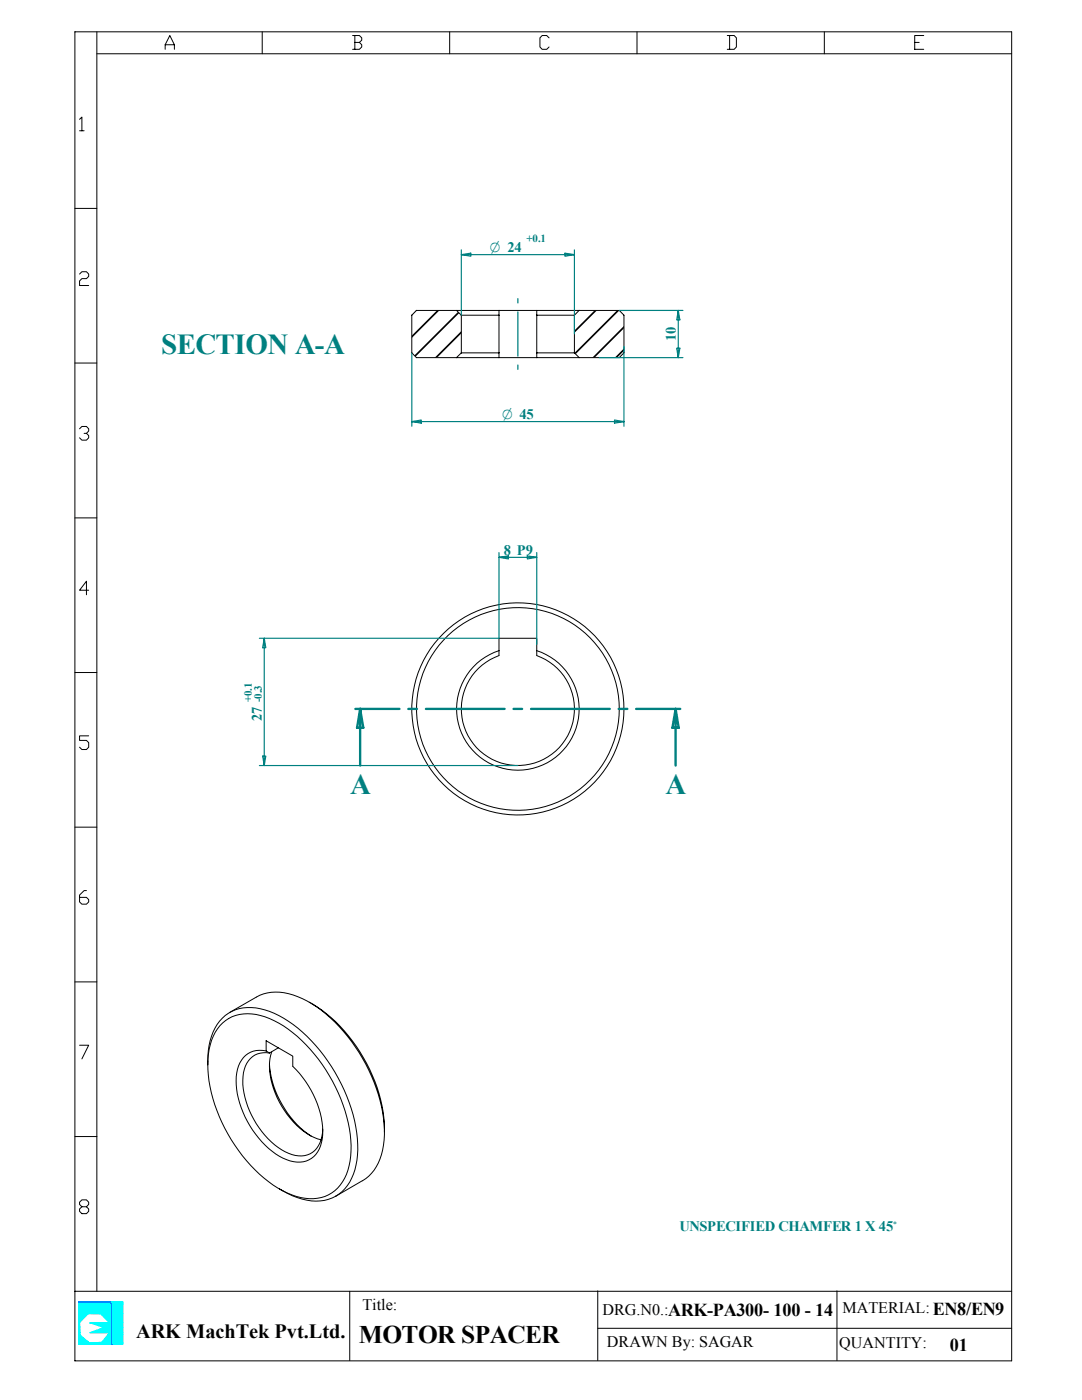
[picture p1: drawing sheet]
<svg xmlns="http://www.w3.org/2000/svg" width="216mm" height="279mm" viewBox="0 0 216 279" stroke-linecap="round" stroke-linejoin="round" font-family="sans-serif">
<g fill="none" stroke="#000" stroke-width=".2">
<path d="M14.9 6.4h187v265.2h-187zM19.3 10.7h182.6M19.3 6.4v251.3M33 9.8v-.9l.9-1.8 .9 1.8v.9M33 8.9h1.8M52.3 6.4v4.3M70.4 7.1h1.3l.5 .5v.4l-.5 .5M70.8 8.5h.9l.5 .4v.5l-.5 .4h-1.3M70.8 7.1v2.7M89.7 6.4v4.3M109.6 7.6l-.5-.5h-.9l-.5 .5v1.8l.5 .4h.9l.5-.4M127.1 6.4v4.3"/>
<path d="M145.1 7.1h1.4l.4 .5v1.8l-.4 .4h-1.4M145.6 7.1v2.7M164.5 6.4v4.3M182.5 8.5h.9M184.3 7.1h-1.8v2.7h1.8M15.9 23.8l.4-.4v2.7M15.9 26.1h.9M14.9 41.6h4.4M15.9 54.7l.4-.5h1l.4 .5v.5l-.4 .4h-1l-.4 .5v.9h1.8M14.9 72.5h4.4M15.9 85.6l.4-.5h1l.4 .5v.4l-.4 .5h-.5M17.3 86.5l.4 .4v.5l-.4 .4h-1l-.4-.4"/>
<path d="M14.9 103.4h4.4M17.7 117.8h-1.8l1.4-1.8v2.7M14.9 134.2h4.4M17.7 146.9h-1.8v.9h1.4l.4 .4v.9l-.4 .5h-1l-.4-.5M14.9 165.1h4.4M17.3 177.7h-.5l-.9 .9v1.4l.4 .4h1l.4-.4v-.5l-.4-.4h-1.4M14.9 196h4.4M15.9 208.6h1.8l-1.4 2.7M14.9 226.8h4.4M14.9 257.7h187M16.3 240.8l-.4-.4v-.5l.4-.4h1l.4 .4v.5l-.4 .4h-1l-.4 .5v.4l.4 .5h1l.4-.5v-.4l-.4-.5M69.8 257.7v13.8"/>
<path d="M119.3 257.6v13.9M167 257.6v13.9M119.3 265.1h82.6"/>
</g>
<path d="M15.7 259.8h6.5zM15.7 259.8l6.7 .1h-6.7zM15.7 259.8h6.5l.2 .1zM15.7 259.9l6.8 .2h-6.8zM15.7 259.9h6.7l.1 .2zM15.7 259.8h6.5M15.7 259.9h6.7M15.7 260h6.8M15.7 260.1h6.8zM15.7 260.1h6.1zM22.5 260.1h-6.8" fill="none" stroke="#00f" stroke-width=".2"/>
<path d="M21.8 260.1l.7 .1z" fill="#00f"/>
<path d="M21.8 260.1l.7 .1z" fill="none" stroke="#00f" stroke-width=".2"/>
<path d="M21.8 260.1h.7v.1z" fill="#00f"/>
<path d="M21.8 260.1h.7v.1z" fill="none" stroke="#00f" stroke-width=".2"/>
<path d="M21.9 260.2l.6 .2h-.4z" fill="#00f"/>
<path d="M21.9 260.2l.6 .2h-.4z" fill="none" stroke="#00f" stroke-width=".2"/>
<path d="M21.9 260.2h.6v.2z" fill="#00f"/>
<path d="M21.9 260.2h.6v.2zM22.1 260.4l.4 7.8h-.4zM22.1 260.4h.4v7.8z" fill="none" stroke="#00f" stroke-width=".2"/>
<path d="M22.3 260.4v7.8" fill="none" stroke="#00f" stroke-width=".44"/>
<path d="M22.1 268.2h.4z" fill="#00f"/>
<path d="M22.1 268.2h.4z" fill="none" stroke="#00f" stroke-width=".2"/>
<g fill="none" stroke="#0ff" stroke-width=".2">
<path d="M22.2 259.8h2.3zM22.2 259.8l2.3 .1zM22.2 259.8h2.3v.1zM22.2 259.8h2.3M22.2 259.9h2.3M22.4 259.9l2.1 .2h-2zM22.4 259.9h2.1v.2zM22.4 260h2.1M15.7 260.1h6.1zM15.7 260.1l6.2 .1h-6.2zM15.7 260.1h6.1l.1 .1zM15.7 260.2l6.4 .2h-6.4z"/>
<path d="M15.7 260.2h6.2l.2 .2zM15.7 260.1h6.1M15.7 260.2h6.2M15.7 260.3h6.4M22.5 260.1h2zM22.5 260.1l2 .1h-2zM22.5 260.1h2v.1zM22.5 260.2l2 .2h-2zM22.5 260.2h2v.2zM22.5 260.1h2M22.5 260.2h2M22.5 260.3h2"/>
</g>
<path d="M15.7 260.4l6.4 1.7h-6.4z" fill="#0ff"/>
<path d="M15.7 260.4l6.4 1.7h-6.4z" fill="none" stroke="#0ff" stroke-width=".2"/>
<path d="M15.7 260.4h6.4v1.7z" fill="#0ff"/>
<path d="M15.7 260.4h6.4v1.7z" fill="none" stroke="#0ff" stroke-width=".2"/>
<path d="M22.5 260.4l2 1.7h-2z" fill="#0ff"/>
<path d="M22.5 260.4l2 1.7h-2z" fill="none" stroke="#0ff" stroke-width=".2"/>
<path d="M22.5 260.4h2v1.7z" fill="#0ff"/>
<path d="M22.5 260.4h2v1.7z" fill="none" stroke="#0ff" stroke-width=".2"/>
<path d="M15.7 262.1l1.9 .1z" fill="#0ff"/>
<path d="M15.7 262.1l1.9 .1z" fill="none" stroke="#0ff" stroke-width=".2"/>
<path d="M15.7 262.1h1.9z" fill="#0ff"/>
<path d="M15.7 262.1h1.9zM17.6 262.1l4.5 .1zM17.6 262.2h4.5M22.5 262.1l2 .1zM22.5 262.2h2" fill="none" stroke="#0ff" stroke-width=".2"/>
<path d="M15.7 262.2l.2 1.7h-.2z" fill="#0ff"/>
<path d="M15.7 262.2l.2 1.7h-.2z" fill="none" stroke="#0ff" stroke-width=".2"/>
<path d="M15.7 262.2h1.9l-1.7 1.7z" fill="#0ff"/>
<path d="M15.7 262.2h1.9l-1.7 1.7z" fill="none" stroke="#0ff" stroke-width=".2"/>
<path d="M20.1 262.2l2 1.7h-.4z" fill="#0ff"/>
<path d="M20.1 262.2l2 1.7h-.4z" fill="none" stroke="#0ff" stroke-width=".2"/>
<path d="M20.1 262.2h2v1.7z" fill="#0ff"/>
<path d="M20.1 262.2h2v1.7z" fill="none" stroke="#0ff" stroke-width=".2"/>
<path d="M22.5 262.2l2 1.7h-2z" fill="#0ff"/>
<path d="M22.5 262.2l2 1.7h-2z" fill="none" stroke="#0ff" stroke-width=".2"/>
<path d="M22.5 262.2h2v1.7z" fill="#0ff"/>
<path d="M22.5 262.2h2v1.7z" fill="none" stroke="#0ff" stroke-width=".2"/>
<path d="M15.7 263.9l.2 .1z" fill="#0ff"/>
<path d="M15.7 263.9l.2 .1z" fill="none" stroke="#0ff" stroke-width=".2"/>
<path d="M15.7 263.9l.2 .1z" fill="#0ff"/>
<path d="M15.7 263.9l.2 .1z" fill="none" stroke="#0ff" stroke-width=".2"/>
<path d="M21.7 263.9l.4 .1z" fill="#0ff"/>
<path d="M21.7 263.9l.4 .1z" fill="none" stroke="#0ff" stroke-width=".2"/>
<path d="M21.7 263.9l.4 .1z" fill="#0ff"/>
<path d="M17.9 264h3.9zM17.9 264h3.9M21.7 263.9l.4 .1zM22.5 263.9l2 .1zM22.5 264h2" fill="none" stroke="#0ff" stroke-width=".2"/>
<path d="M15.7 264l.2 .9h-.2z" fill="#0ff"/>
<path d="M15.7 264l.2 .9h-.2z" fill="none" stroke="#0ff" stroke-width=".2"/>
<path d="M15.7 264h.2v.9z" fill="#0ff"/>
<path d="M15.7 264h.2v.9z" fill="none" stroke="#0ff" stroke-width=".2"/>
<path d="M17.9 264l4.2 .9h-1.4z" fill="#0ff"/>
<path d="M17.9 264l4.2 .9h-1.4z" fill="none" stroke="#0ff" stroke-width=".2"/>
<path d="M17.9 264h4.2v.9z" fill="#0ff"/>
<path d="M17.9 264h4.2v.9z" fill="none" stroke="#0ff" stroke-width=".2"/>
<path d="M22.5 264l2 .9h-2z" fill="#0ff"/>
<path d="M22.5 264l2 .9h-2z" fill="none" stroke="#0ff" stroke-width=".2"/>
<path d="M22.5 264h2v.9z" fill="#0ff"/>
<path d="M22.5 264h2v.9z" fill="none" stroke="#0ff" stroke-width=".2"/>
<path d="M15.7 264.9l.3 1.1h-.3z" fill="#0ff"/>
<path d="M15.7 264.9l.3 1.1h-.3z" fill="none" stroke="#0ff" stroke-width=".2"/>
<path d="M15.7 264.9h.2l.1 1.1z" fill="#0ff"/>
<path d="M15.7 264.9h.2l.1 1.1z" fill="none" stroke="#0ff" stroke-width=".2"/>
<path d="M17.9 266l2.8-1.1 1.4 1.1z" fill="#0ff"/>
<path d="M17.9 266l2.8-1.1 1.4 1.1z" fill="none" stroke="#0ff" stroke-width=".2"/>
<path d="M20.7 264.9h1.4v1.1z" fill="#0ff"/>
<path d="M20.7 264.9h1.4v1.1z" fill="none" stroke="#0ff" stroke-width=".2"/>
<path d="M22.5 264.9l2 1.1h-2z" fill="#0ff"/>
<path d="M22.5 264.9l2 1.1h-2z" fill="none" stroke="#0ff" stroke-width=".2"/>
<path d="M22.5 264.9h2v1.1z" fill="#0ff"/>
<path d="M17.9 266h4zM17.9 266h4M22.5 264.9h2v1.1z" fill="none" stroke="#0ff" stroke-width=".2"/>
<path d="M15.7 266l.3 .4h-.3z" fill="#0ff"/>
<path d="M15.7 266l.3 .4h-.3z" fill="none" stroke="#0ff" stroke-width=".2"/>
<path d="M15.7 266h.3v.4z" fill="#0ff"/>
<path d="M15.7 266h.3v.4z" fill="none" stroke="#0ff" stroke-width=".2"/>
<path d="M21.9 266l.2 .4h-.6z" fill="#0ff"/>
<path d="M21.9 266l.2 .4h-.6z" fill="none" stroke="#0ff" stroke-width=".2"/>
<path d="M21.9 266h.2v.4z" fill="#0ff"/>
<path d="M21.9 266h.2v.4zM22.5 266l2 .4h-2zM22.5 266h2v.4z" fill="none" stroke="#0ff" stroke-width=".2"/>
<path d="M22.5 266.2h2" fill="none" stroke="#0ff" stroke-width=".44"/>
<path d="M15.7 266.4l1.9 1.5h-1.9z" fill="#0ff"/>
<path d="M15.7 266.4l1.9 1.5h-1.9z" fill="none" stroke="#0ff" stroke-width=".2"/>
<path d="M15.7 266.4h.3l1.6 1.5z" fill="#0ff"/>
<path d="M15.7 266.4h.3l1.6 1.5z" fill="none" stroke="#0ff" stroke-width=".2"/>
<path d="M21.5 266.4l.6 1.5h-1.8z" fill="#0ff"/>
<path d="M21.5 266.4l.6 1.5h-1.8z" fill="none" stroke="#0ff" stroke-width=".2"/>
<path d="M21.5 266.4h.6v1.5z" fill="#0ff"/>
<path d="M21.5 266.4h.6v1.5z" fill="none" stroke="#0ff" stroke-width=".2"/>
<path d="M22.5 266.4l2 1.5h-2z" fill="#0ff"/>
<path d="M22.5 266.4l2 1.5h-2z" fill="none" stroke="#0ff" stroke-width=".2"/>
<path d="M22.5 266.4h2v1.5z" fill="#0ff"/>
<path d="M15.7 267.9l2.1 .2h-2.1zM15.7 267.9h1.9l.2 .2zM15.7 268h6.4M17.8 268.1l2.5-.2 1.8 .2zM22.5 266.4h2v1.5z" fill="none" stroke="#0ff" stroke-width=".2"/>
<path d="M20.3 267.9h1.8v.2z" fill="#0ff"/>
<g fill="none" stroke="#0ff" stroke-width=".2">
<path d="M15.7 268.1l6.4 .1h-6.4zM15.7 268.1h6.4v.1zM15.7 268.2h6.4zM15.7 268.1h6.4M15.7 268.2h6.4M20.3 267.9h1.8v.2zM22.5 267.9l2 .2h-2zM22.5 267.9h2v.2zM22.5 268.1l2 .1h-2zM22.5 268.1h2v.1zM22.5 268.2h2zM22.5 268h2"/>
<path d="M22.5 268.1h2M22.5 268.2h2"/>
</g>
<g fill="none" stroke="#000" stroke-width=".2">
<path d="M82.1 70.4l1 1M83.1 62h40.5l.9 .9v7.5l-1 1h-40.4M83.1 61.9l-.9 1v7.5M91.1 62l1 .9M92 62.9h7.6M92.1 70.4h7.5M92.1 70.4l-1 1M92.1 62.9v7.5M99.6 61.9v9.5M107.1 62.9h7.5M107.1 62v9.4M114.6 70.4l1 1"/>
<path d="M114.6 62.9v7.5h-7.5M115.6 61.9l-1 1M99.6 127.4v3.4a11.3 11.3 0 0 0-5.3 17.4 11.3 11.3 0 0 0 18.1 0 11.3 11.3 0 0 0-5.3-17.4v-.9M99.6 129.9a12.2 12.2 0 0 0-6.2 18.8 12.2 12.2 0 0 0 19.8 0 12.2 12.2 0 0 0-6.1-18.8M99.6 127.4h7.5v2.5M41.5 212.5a12.5 12.5 0 0 1 2.9-9.3 8 8 0 0 1 8.5-1.7 25.1 25.1 0 0 1 12.5 10.3 30.6 30.6 0 0 1 5.9 18.7 10.1 10.1 0 0 1-4.3 8.2M43.9 204.7a8 8 0 0 1 9-1.8 25.6 25.6 0 0 1 12.1 10.6 28.9 28.9 0 0 1 5 17.2 9.2 9.2 0 0 1-4.5 7.8 9.5 9.5 0 0 1-8.2-.4 28.6 28.6 0 0 1-12.4-12.9 25.8 25.8 0 0 1-3.2-15.8l.3-1a9.5 9.5 0 0 1 1.9-3.7zM45.8 202.1l5.4-3.1a9.7 9.7 0 0 1 9.1 .3 29.6 29.6 0 0 1 12.7 13.1 27.7 27.7 0 0 1 3.5 16.2 9.4 9.4 0 0 1-4.2 7M53.1 209.7l.7 .5M53.1 207.7v2a4.7 4.7 0 0 0-5.9 4.4 17.5 17.5 0 0 0 4.4 13 12 12 0 0 0 7.6 4.8 4.7 4.7 0 0 0 5.1-4.6 18.3 18.3 0 0 0-5.9-14.5v-2l-5.3-3.1M53.8 210.2a4.3 4.3 0 0 0-5.2 3.9 16.4 16.4 0 0 0 4.3 12.5 10.4 10.4 0 0 0 7.3 4.1 4.3 4.3 0 0 0 4-3.9l.2-1.4M53.8 212.3a19.5 19.5 0 0 0 8.3 14.4"/>
<path d="M54.2 209.9a13.2 13.2 0 0 0 1.5 10 15.1 15.1 0 0 0 7.7 7.4l.7 .2M55.5 209.1l-1.7 1.1M61.7 200a31.5 31.5 0 0 1 15 25.2v.8M55.8 237.3a13.1 13.1 0 0 0 8.9 2.3l2.3-.9M72.3 235.6l-5.3 3.1"/>
<circle cx="103.3" cy="141.5" r="21.2"/>
<circle cx="103.3" cy="141.5" r="20.2"/>
</g>
<path d="M70.9 141.5h8.8M71.9 141.5v11.3M71.9 141.5l.6 3.7h-1.3zM81.5 141.5h1.7M85 141.5h15.7M102.5 141.5h1.7M106 141.5h15.7M123.4 141.5h1.8M126.9 141.5h8.8M134.8 141.5l.6 3.7h-1.2M134.8 141.5v11.3M134.8 141.5l-.6 3.7" fill="none" stroke="#008080" stroke-width=".47"/>
<path d="M83 61.9l-.9 .9M87.5 61.9l-5.4 5.4M92 61.9l-9.6 9.5M92.1 66.2l-5.2 5.2M92.1 70.7l-.7 .7M118.9 61.9l-4.3 4.3M123.4 61.9l-8.8 8.8M124.6 65.2l-6.2 6.2M124.6 69.7l-1.7 1.7" fill="none" stroke="#000" stroke-width=".34"/>
<g fill="none" stroke="#008080" stroke-width=".23">
<path d="M92.1 50.8l1.8-.3v.6zM92.1 49.9v13M92.1 50.8h22.5M103.3 59.6v.9M112.7 50.5l1.9 .3-1.9 .3zM114.6 49.9v16.8M82.2 70.4v14.7M103.3 62.2v8.9M103.3 72.8v.9M119.6 71.4h16.7M123.6 62h12.7M124.5 69.2v15.9"/>
<path d="M135 69.5h.7l-.4 1.9zM135.3 62l.4 1.8h-.7zM135.3 62v9.4M82.2 84.1l1.9-.3v.7zM82.2 84.1h42.3M122.6 83.8l1.9 .3-1.9 .4zM99.6 111.2l1.9-.3v.6zM99.6 110.3v17.1h-47.8M99.6 111.2h7.5M105.2 110.9l1.9 .3-1.9 .3zM107.1 110.3v18.3M52.7 127.4l.3 1.9h-.6z"/>
<path d="M52.7 127.4v25.4M51.8 152.8h51.5M52.4 150.9h.6l-.3 1.9z"/>
</g>
<g font-size="5.8" fill="#008080">
<text x="32.2" y="70.7">SECTION A-A</text>
<text x="69.8" y="158.4">A</text>
<text x="132.8" y="158.4">A</text>
</g>
<text font-size="5.1" x="71.6" y="268.1">MOTOR SPACER</text>
<text font-size="4" x="27.2" y="266.9">ARK MachTek Pvt.Ltd.</text>
<text font-size="3.6" x="189.5" y="269.6">01</text>
<g font-size="3.2">
<text x="72.3" y="261.4">Title:</text>
<text x="120.2" y="262.4">DRG.N0.:ARK-PA300- 100 - 14</text>
<text x="168.1" y="262">MATERIAL:EN8/EN9</text>
<text x="121.1" y="268.9">DRAWN By: SAGAR</text>
<text x="167.5" y="269.1">QUANTITY:</text>
</g>
<g font-size="2.9" fill="#008080">
<text x="97.8" y="50.4">O 24</text>
<text x="134.9" y="68.1" transform="rotate(-90 134.9 68.1)">10</text>
<text x="100.2" y="83.7">O 45</text>
<text x="100.6" y="110.8">8 P9</text>
<text x="52.3" y="143.9" transform="rotate(-90 52.3 143.9)">27</text>
<text x="135.6" y="245.6">UNSPECIFIED CHAMFER 1 X 45v</text>
</g>
<g font-size="2.2" fill="#008080">
<text x="105" y="48.4">+0.1</text>
<text x="50.3" y="140.1" transform="rotate(-90 50.3 140.1)">+0.1</text>
<text x="52.3" y="140.1" transform="rotate(-90 52.3 140.1)">-0.3</text>
</g>
</svg>
